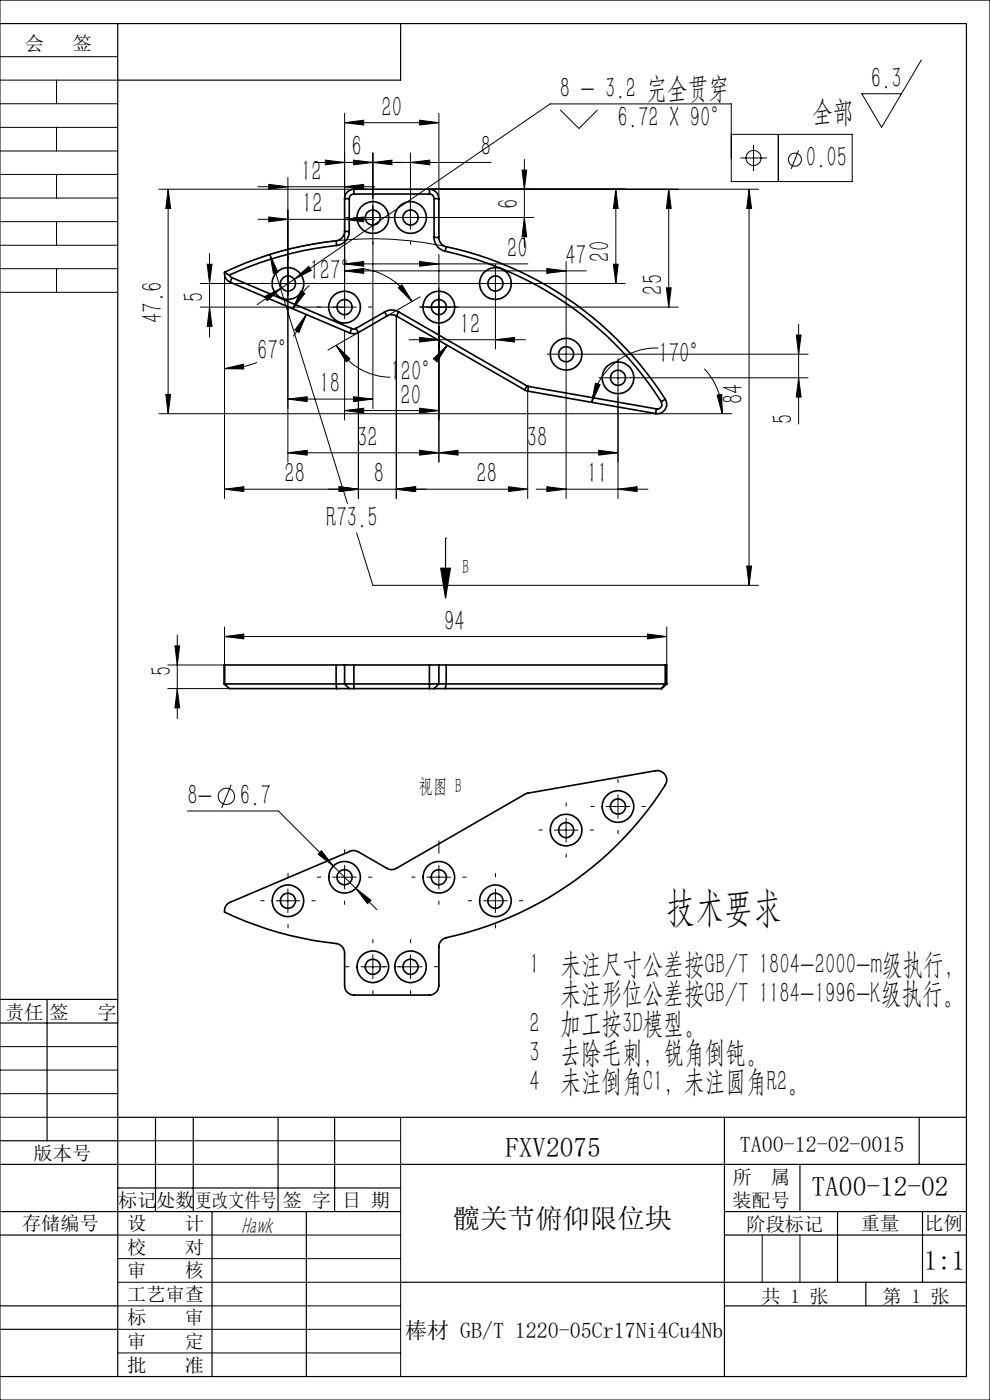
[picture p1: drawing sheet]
<svg xmlns="http://www.w3.org/2000/svg" width="210mm" height="297mm" viewBox="0 0 210 297" stroke-linecap="round" stroke-linejoin="round" font-family="sans-serif">
<g fill="none" stroke="#000" stroke-width=".35">
<path d="M47.6 57.7l1.1 .6M47.6 57.7a2 2 0 0 0 1.2 2.2M48.7 58.3l.5 .6M48.8 59.9l25.4 10.8M49.2 58.9l25.4 10.8M49.2 58.9l-.4 1M71.3 51.1a72.6 72.6 0 0 0-23.7 6.6M71.3 51.1l.1 1M71.4 52.1a73.6 73.6 0 0 0-22.7 6.2M73.1 49.1a2 2 0 0 1-1.8 2M73.1 42.2h1M73.1 49.1h1"/>
<path d="M73.1 42.2v6.9M74.1 49.1a2.97 2.97 0 0 1-2.7 3M74.1 42.2v6.9M75.1 41.2a.96 .96 0 0 0-1 1M75.1 40.1a1.99 1.99 0 0 0-2 2.1M75.1 41.2h16M75.1 40.1v1.1M75.1 40.1h16M91.1 41.2a.96 .96 0 0 1 1 1M91.1 40.1a2.05 2.05 0 0 1 2 2.1M91.1 40.1v1.1M92.1 50.4a2.96 2.96 0 0 0 2.3 2.9"/>
<path d="M92.1 42.2h1M92.1 42.2v8.2M92.1 50.4h1M93.1 50.4a1.97 1.97 0 0 0 1.6 1.9M93.1 42.2v8.2M94.4 53.3a72.6 72.6 0 0 1 45.9 31.9M94.7 52.3a73.5 73.5 0 0 1 46.4 32.4M94.7 52.3l-.3 1M74.6 69.7l-.4 1M75.5 69.7l-.4 .1-.5-.1M75.5 69.7l.5 .9M76 70.6a2.18 2.18 0 0 1-1.8 .1"/>
<path d="M81.6 66.2a2.87 2.87 0 0 1 3 0M81.6 66.2l-6.1 3.5M81.6 66.2l.5 .8M82.1 67a2.1 2.1 0 0 1 2 0M82.1 67l-6.1 3.6M84.1 67l27.2 15.7M84.6 66.2l27.2 15.7M84.6 66.2l-.5 .8M111.3 82.7l.6 .3M111.8 81.9l.3 .1M111.8 81.9l-.5 .8M111.9 83l27.2 4.7"/>
<path d="M112.1 82l-.2 1M112.1 82l27.1 4.7M139.2 86.7l-.1 1M140.3 85.2a.99 .99 0 0 1 0 1.1 .99 .99 0 0 1-1.1 .4M141.1 84.7a2 2 0 0 1 0 2.2 2 2 0 0 1-2 .8M141.1 84.7l-.8 .5M47.6 145.1l.4 .4M47.6 145.1h.1M47.6 145.1h23.7M47.6 141.1h23.7M47.6 145.1l1.1 1h22.7M47.6 141.1v4"/>
<path d="M71.3 145.1h1.8M71.3 141.1h1.8M71.3 141.1v4M71.3 145.1l.1 1M71.4 146.1h2.7M73.1 141.1h2M73.1 145.1h20M73.1 141.1v4M73.1 145.1l1 1M74.1 146.1h1M75.1 141.1v5M75.1 141.1h16"/>
<path d="M75.1 146.1h16M91.1 141.1h2M91.1 146.1h1M91.1 141.1v5M92.1 146.1h2.3M93.1 145.1h1.6M93.1 141.1h1.6M93.1 141.1v4M93.1 145.1l-1 1M94.4 146.1h45.9M94.7 145.1h46.4M94.7 141.1h46.4"/>
<path d="M94.7 141.1v4M94.7 145.1l-.3 1M141.1 145.1h.3M141.1 141.1h.3v4M141.1 141.1v4M141.1 145.1l-.8 1M141.4 145.1l-1.1 1M48.3 191.7l25.9-11.1a1.88 1.88 0 0 1 1.8 .1l6.1 3.5a1.87 1.87 0 0 0 2 0l27.7-15.9 27.3-4.8a2 2 0 0 1 2 .9 2 2 0 0 1 0 2.1 74.5 74.5 0 0 1-47.1 32.7l-.7 .7-.2 .7v8.5a2.05 2.05 0 0 1-2 2h-16a1.99 1.99 0 0 1-2-2v-7a2.07 2.07 0 0 0-1.8-1.9 72.6 72.6 0 0 1-23.7-6.7l.1-1z"/>
<circle cx="79.1" cy="46.2" r="1.6"/>
<circle cx="79.1" cy="46.2" r="3.4"/>
<circle cx="87.1" cy="46.2" r="1.6"/>
<circle cx="87.1" cy="46.2" r="3.4"/>
<circle cx="61.1" cy="60.2" r="1.6"/>
<circle cx="61.1" cy="60.2" r="3.4"/>
<circle cx="73.1" cy="65.1" r="3.4"/>
<circle cx="73.1" cy="65.2" r="1.59"/>
<circle cx="93.1" cy="65.1" r="3.4"/>
<circle cx="93.1" cy="65.2" r="1.59"/>
<circle cx="105.1" cy="60.2" r="1.6"/>
<circle cx="105.1" cy="60.2" r="3.4"/>
<circle cx="120.1" cy="75.2" r="1.6"/>
<circle cx="120.1" cy="75.2" r="3.4"/>
<circle cx="131.1" cy="80.2" r="1.6"/>
<circle cx="131.1" cy="80.2" r="3.4"/>
<circle cx="120.1" cy="176.1" r="3.3"/>
<circle cx="120.1" cy="176.1" r="1.6"/>
<circle cx="131.1" cy="171.1" r="1.6"/>
<circle cx="131.1" cy="171.1" r="3.3"/>
<circle cx="61.1" cy="191.1" r="1.59"/>
<circle cx="61.1" cy="191.1" r="3.3"/>
<circle cx="73.1" cy="186.1" r="1.59"/>
<circle cx="73.1" cy="186.1" r="3.4"/>
<circle cx="93.1" cy="186.1" r="1.59"/>
<circle cx="93.1" cy="186.1" r="3.4"/>
<circle cx="105.1" cy="191.1" r="1.59"/>
<circle cx="105.1" cy="191.1" r="3.3"/>
<circle cx="79.1" cy="205.1" r="1.6"/>
<circle cx="79.1" cy="205.1" r="3.3"/>
<circle cx="87.1" cy="205.1" r="1.6"/>
<circle cx="87.1" cy="205.1" r="3.3"/>
</g>
<g fill="none" stroke="#000" stroke-width=".21">
<path d="M0 12h25M0 17h25M0 0h210v297h-210zM12 17v5M195.4 12.7l-8.4 14.3-4.2-7.1h8.4M0 22h25M0 27h25M0 32h25M0 37h25M12 27v5M12 37v5M54.7 39.6h24.7"/>
<path d="M57 39.1l4.1 .5-4.1 .5zM61.1 37.6v60.4M66.7 34.5h37.5M69 34l4.1 .5-4.1 .5zM73.1 39.6l4.1-.5v1zM73.1 26l4.1-.5v1zM73.1 24v18.2M73.1 26h20M75 34l4.1 .5-4.1 .5zM79.1 34.5l4-.5v1zM79.1 32.5v9.5M87.1 34.5l4.1-.5v1z"/>
<path d="M87.1 32.5v16.1M89 25.5l4.1 .5-4.1 .5zM93.1 24v18.2M110.7 36.1h1l-.5 4zM111.2 33.8v18.7M118.9 23.3l3.9 4 4-4M155.1 22h-38.4l-54.3 37.3M155.1 21.9v16.6h25.7v-10h-25.7M157.1 33.5h5.6M159.8 30.7v5.6M165.1 28.5v10M169.4 31.9l-1.6 3.9"/>
<path d="M0 42h25M0 47h25M0 52h25M0 57h25M12 47v5M12 57v5M33.7 40.1h41.4M35.7 40.1l.5 4.1h-1zM35.7 40.1v47.7M44 56.1h1l-.6 4zM44.4 53.8v17.7M47.6 57.7v48.1"/>
<path d="M54.7 46.5h24.7M57 46l4.1 .5-4.1 .6zM57.3 54l1.6 3.7-.9 .3zM57.3 54l16.4 52.8M62.4 59.3l3.1-2.8 .5 .9zM62.4 59.3l-7.9 5.3M73.1 56l4.1-.5v1zM73.1 57.5l4.1-.5v1zM73.1 46.5l4.1-.5v1.1zM73.1 44.6v23.1M73.1 56h38.9M73.1 57.5h51.3"/>
<path d="M76.6 57a14 14 0 0 1 10.8 7M76.6 46.1h5M79.1 50.3v36.4M79.1 43.6v5M83.2 46.1h30M89 55.5l4.1 .5-4.1 .5zM91.1 40.1h69.8M93.1 54v7.1M94.7 52.3a73.5 73.5 0 0 0-39.3 2.3M105.1 57.6v5M111.2 46.1l.5 4.1h-1zM116 57l4.1 .5-4.1 .5z"/>
<path d="M120.1 55.5v15.5M130.1 56.1h1l-.5 4zM130.6 40.1l.5 4.1h-1zM130.6 40.1v20M141.9 40.1l.5 4.1h-1zM141.9 40.1v25.1M158.9 40.1l.5 4.1h-1zM158.9 40.1v84.1M0 62h25M42.5 65.2h33.1M42.5 60.1h90.1M44.4 65.2l.6 4h-1z"/>
<path d="M47.6 78.2l4-.9 .1 1zM54.5 76.9a18.6 18.6 0 0 1-6.9 1.3M56.1 62.9l3.7-1.8-3.1 2.7zM63.8 61.7l.9 .6-2.6 3.2zM65 66.7l-1.6 3.8-.9-.5zM65 66.7a18.1 18.1 0 0 1-2.8 4.7M65.7 60.6a13.9 13.9 0 0 0-3.6 4.9M69.6 74.3l6.4-3.7v35.2M71.3 73.2l2.9 2.9-.8 .7zM71.3 73.2a13.7 13.7 0 0 0 11.5 6.8M73.1 71v18.1M84.1 67v38.8"/>
<path d="M84.5 61.1l.8-.7 2.1 3.6zM86.7 72.1h24.7M89 71.6l4.1 .5-4.1 .5zM89.1 63l-7 4M90.6 65.2h5M91.9 76.1l3-2.9-2.2 3.6zM93.1 69.2v28.8M93.1 62.6v5.1M94.9 73.2l-1.2 1.8-.9 .9M97.2 65.2h46.7M105.1 72.1l4-.5v1zM105.1 64.2v9.9"/>
<path d="M117.6 75.1h5M120.1 79.3v26.5M120.1 72.6v5M124.2 75.1h47.2M131.1 77.6v5.1M139.7 73.8a14 14 0 0 0-14.2 11.6M141.4 61.1h1l-.5 4.1zM149.4 78.2a13.7 13.7 0 0 1 3.8 9.6M168.9 71.1h1l-.5 4zM169.4 68.8v21.2M35.2 83.7h1l-.5 4.1zM61.1 96.1l4.1-.6v1.1z"/>
<path d="M61.1 84.7l4.1-.5v1zM61.1 84.7h18M73.1 87.1l4.1-.5v1zM73.1 87.1h20M75 84.2l4.1 .5-4.1 .5zM89 86.6l4.1 .5-4.1 .5zM89 95.5l4.1 .6-4.1 .5zM93.1 96.1l4.1-.6v1.1zM111.9 83v22.8M126.3 81.3l1 .3-1.8 3.8zM127 95.5l4.1 .6-4.1 .5zM128.6 80.1h5"/>
<path d="M131.1 96.1h-70M131.1 84.2v21.6M135.2 80.1h36.2M152.1 83.8l1-.1 .1 4.1zM155.2 87.8h-121.5M169.4 80.1l.5 4.1h-1zM47.6 103.8l4.1-.5v1zM71.9 103.3l4.1 .5-4.1 .5zM75.6 113l3.5 11.2h81.8M84.1 103.8l4.1-.5v1zM107.8 103.3l4.1 .5-4.1 .5zM111.9 103.8h-64.3"/>
<path d="M113.7 103.8h23.7M116 103.3l4.1 .5-4.1 .5zM131.1 103.8l4-.5v1zM37.1 137h1l-.5 4.1zM37.6 134.7v17.7M47.6 135l4.1-.5v1zM47.6 133v8.1M47.6 135h93.8M137.3 134.5l4.1 .5-4.1 .5zM141.4 133v8.1M158.4 120.1h1l-.5 4.1zM35.6 141.1h12"/>
<path d="M35.6 146.1h13.1M37.6 146.1l.5 4.1h-1zM39.7 172h19.4l11.6 11.7M49 166.5l-2 4.9M117.6 176.1h5M120.1 173.6v5M128.6 171.1h5M131.1 168.6v5M58.6 191.1h5M61.1 188.6v5M68.2 180.5l2.5 3.2-3.2-2.5zM70.6 186.1h5"/>
<path d="M70.7 183.7l4.8 4.8M73.1 183.6v5M75.5 188.5l3.2 2.5-.7 .7zM75.5 188.5l4.4 4.5M90.6 186.1h5M93.1 183.6v5M102.6 191.1h5M105.1 188.6v5M76.6 205.1h5M79.1 202.6v5M84.6 205.1h5M87.1 202.6v5"/>
<path d="M0 227h25M0 222h25M0 237h25M0 232h25M85 237v55M25 242h60M25 247h60M25 272h60M25 277h60M25 267h60M25 262h60M161.7 262v10"/>
<path d="M169.7 262v10M25 282h60M25 287h60M153.7 292h.1"/>
<circle cx="159.9" cy="33.5" r="1.61"/>
<circle cx="168.6" cy="33.9" r="1.39"/>
<circle cx="48" cy="168.9" r="1.74"/>
</g>
<g fill="none" stroke="#000" stroke-width=".25">
<path d="M0 5h205v287h-205M25 5v287M85 5v12h-60M94.5 114.2h.1M94.5 114.2v12.7M93.5 120.5h2l-1 6.4zM0 212h25M0 217h25M10 212v30M25 237h180M33 237v20M41 237v20"/>
<path d="M59 237v20M71 237v20M153.7 237v55M195 237v10M0 247h25M0 242h25M0 257h85M25 252h60M45 257v35M65 257v35M85 247h120M153.7 257h51.3"/>
<path d="M169.7 247v10M177.7 257v15M195.7 257v15M0 262h25M0 277h25M85 272h120M153.7 262h51.3M153.7 277h51.3M183.7 272v5M0 282h25"/>
</g>
<g fill="none" stroke="#000" stroke-width=".21" stroke-dasharray="30.5 1.3 1.3 1.3" stroke-linecap="butt">
<path d="M61.1 55.1v-.7M74.1 46.1h-.8M76.6 46.1h-1.6M79.1 43.6v-1.6M79.1 48.6v1.6M79.1 41.1v-.7M79.1 51.1v.8M81.6 46.1h1.6M82.1 46.1h-.8M84.1 46.1h.8M87.1 41.1v-.7M87.1 51.1v.8"/>
<path d="M92.1 46.1h.8M105.1 57.6v-1.6M56.1 60.1h-.8M61.1 65.1v.8M66.1 60.1h.8M68.1 65.1h-.9M73.1 60.1v-.8M73.1 70.1v.9M78.1 65.1h.9M90.6 65.1h-1.6M93.1 62.6v-1.6M93.1 67.6v1.6"/>
<path d="M95.6 65.1h1.6M102.6 60.1h-1.6M105.1 62.6v1.6M107.6 60.1h1.6M117.6 75.1h-1.6M120.1 72.6v-1.6M120.1 77.6v1.6M122.6 75.1h1.6M131.1 77.6v-1.6M128.6 80.1h-1.6M131.1 82.6v1.6M133.6 80.1h1.6"/>
<path d="M115.1 176.1h-.9M120.1 171.1v-.9M125.1 176.1h.8M126.1 171.1h-.9M131.1 166.1v-.9M131.1 176.1v.8M136.1 171.1h.8M56.1 191.1h-.8M61.1 186.1v-.9M61.1 196.1v.8M66.1 191.1h.8M68.1 186.1h-.9"/>
<path d="M73.1 181.1v-.9M73.1 191.1v.8M78.1 186.1h.8M88.1 186.1h-.9M93.1 181.1v-2.8M93.1 191.1v.8M98.1 186.1h.8M100.1 191.1h-.8M105.1 186.1v-.9M105.1 196.1v.8M110.1 191.1h.8M120.1 181.1v.8"/>
<path d="M74.1 205.1h-.8M79.1 200.1v-.9M79.1 210.1v.8M82.1 205.1h-.9M84.1 205.1h.8M87.1 200.1v-.9M87.1 210.1v.8M92.1 205.1h.8"/>
</g>
<g fill="#000">
<path d="M93.5 120.5h2l-1 6.4z"/>
<path d="M89 25.5l4.1 .5-4.1 .5zM73.1 26l4.1-.5v1z"/>
<path d="M35.7 40.1l.5 4.1h-1zM35.2 83.7h1l-.5 4.1z"/>
<path d="M57.3 54l.7 4 .9-.3zM93.1 96.1l4.1-.6v1.1zM127 95.5l4.1 .6-4.1 .5zM71.3 73.2l2.9 2.9-.8 .7zM91.9 76.1l3-2.9-2.2 3.6zM71.9 103.3l4.1 .5-4.1 .5zM84.1 103.8l4.1-.5v1zM84.5 61.1l.8-.7 2.1 3.6zM63.8 61.7l.9 .6-2.6 3.2zM56.1 62.9l.6 .9 3.1-2.7zM62.4 59.3l3.6-1.9-.5-.9zM61.1 84.7l4.1-.5v1zM75 84.2l4.1 .5-4.1 .5zM73.1 56l4.1-.5v1zM89 55.5l4.1 .5-4.1 .5zM73.1 57.5l4.1-.5v1zM116 57l4.1 .5-4.1 .5zM73.1 87.1l4.1-.5v1zM89 86.6l4.1 .5-4.1 .5zM89 71.6l4.1 .5-4.1 .5zM105.1 72.1l4-.5v1z"/>
<path d="M111.2 46.1l.5 4.1h-1zM110.7 36.1h1l-.5 4zM169.4 80.1l.5 4.1h-1zM168.9 71.1h1l-.5 4zM44.4 65.2l.6 4h-1zM44 56.1h1l-.6 4z"/>
<path d="M158.9 40.1l.5 4.1h-1zM158.4 120.1h1l-.5 4.1zM130.6 40.1l.5 4.1h-1zM130.1 56.1h1l-.5 4zM141.9 40.1l.5 4.1h-1zM141.4 61.1h1l-.5 4.1z"/>
<path d="M47.6 78.2l4-.9 .1 1zM65 66.7l-1.6 3.8-.9-.5zM152.1 83.8l1-.1 .1 4.1zM126.3 81.3l1 .3-1.8 3.8zM47.6 103.8l4.1-.5v1zM71.9 103.3l4.1 .5-4.1 .5z"/>
<path d="M89 95.5l4.1 .6-4.1 .5zM61.1 96.1l4.1-.6v1.1zM107.8 103.3l4.1 .5-4.1 .5zM84.1 103.8l4.1-.5v1zM79.1 34.5l4-.5v1zM69 34l4.1 .5-4.1 .5zM131.1 103.8l4-.5v1zM116 103.3l4.1 .5-4.1 .5zM87.1 34.5l4.1-.5v1zM75 34l4.1 .5-4.1 .5zM73.1 46.5l4.1-.5v1.1zM57 46l4.1 .5-4.1 .6zM73.1 39.6l4.1-.5v1zM57 39.1l4.1 .5-4.1 .5zM137.3 134.5l4.1 .5-4.1 .5zM47.6 135l4.1-.5v1z"/>
<path d="M37.1 137h1l-.5 4.1zM37.6 146.1l.5 4.1h-1z"/>
<path d="M75.5 188.5l2.5 3.2 .7-.7zM68.2 180.5l-.7 .7 3.2 2.5z"/>
</g>
<text font-size="8.8" x="141.4" y="195.4">技术要求</text>
<g font-size="6.3">
<text x="118.7" y="20.8">8 - 3.2 完全贯穿</text>
<text x="184.7" y="18.6">6.3</text>
<text x="80.9" y="24.8">20</text>
<text x="131" y="27">6.72 X 90°</text>
<text x="172.3" y="25.8">全部</text>
<text x="74.6" y="33.2">6</text>
<text x="102" y="33.2">8</text>
<text x="170.9" y="35.3">0.05</text>
<text x="63.9" y="38.4">12</text>
<text x="64.1" y="45.3">12</text>
<text x="110" y="44.2" transform="rotate(-90 110 44.2)">6</text>
<text x="65.7" y="59.3">127°</text>
<text x="107.6" y="54.7">20</text>
<text x="120" y="56.2">47</text>
<text x="129.4" y="55.5" transform="rotate(-90 129.4 55.5)">20</text>
<text x="43.2" y="64.1" transform="rotate(-90 43.2 64.1)">5</text>
<text x="140.6" y="62.5" transform="rotate(-90 140.6 62.5)">25</text>
<text x="34.5" y="68.6" transform="rotate(-90 34.5 68.6)">47.6</text>
<text x="97.6" y="70.8">12</text>
<text x="54.5" y="76.3">67°</text>
<text x="139.7" y="77">170°</text>
<text x="67.8" y="83.4">18</text>
<text x="82.8" y="80.8">120°</text>
<text x="84.9" y="85.9">20</text>
<text x="157.7" y="85.7" transform="rotate(-90 157.7 85.7)">84</text>
<text x="168.2" y="89.9" transform="rotate(-90 168.2 89.9)">5</text>
<text x="75.7" y="94.8">32</text>
<text x="111.8" y="94.8">38</text>
<text x="60.3" y="102.5">28</text>
<text x="79.3" y="102.5">8</text>
<text x="101.1" y="102.5">28</text>
<text x="124.6" y="102.5">11</text>
<text x="69.2" y="111.8">R73.5</text>
<text x="94.2" y="133.8">94</text>
<text x="36.4" y="143.5" transform="rotate(-90 36.4 143.5)">5</text>
<text x="39.8" y="170.8">8-</text>
<text x="50.9" y="170.8">6.7</text>
<text x="112.3" y="206.6">1 未注尺寸公差按GB/T 1804-2000-m级执行，</text>
<text x="118.9" y="212.8">未注形位公差按GB/T 1184-1996-K级执行。</text>
<text x="112.3" y="219.1">2 加工按3D模型。</text>
<text x="112.3" y="225.3">3 去除毛刺，锐角倒钝。</text>
<text x="112.3" y="231.5">4 未注倒角C1，未注圆角R2。</text>
</g>
<g font-size="5.8">
<text x="107.1" y="245.4">FXV2075</text>
<text x="172.1" y="253.7">TA00-12-02</text>
<text x="96.1" y="260.6">髋关节俯仰限位块</text>
<text x="196" y="269.4">1:1</text>
</g>
<text font-size="5.1" x="51.1" y="261.7">Hawk</text>
<g font-size="4.7">
<text x="157" y="244.5">TA00-12-02-0015</text>
<text x="86" y="283.9">棒材 GB/T 1220-05Cr17Ni4Cu4Nb</text>
</g>
<g font-size="4.4">
<text x="98" y="121.8">B</text>
<text x="88.8" y="168.2">视图 B</text>
</g>
<g font-size="4.1">
<text x="5.3" y="10.6">会</text>
<text x="15.4" y="10.6">签</text>
<text x="1.1" y="216.1">责任</text>
<text x="10.5" y="216.1">签</text>
<text x="20.7" y="216.1">字</text>
<text x="7.1" y="246.1">版本号</text>
<text x="155.4" y="251.1">所</text>
<text x="163.5" y="251.1">属</text>
<text x="25.1" y="256.1">标记</text>
<text x="33.1" y="256.1">处数</text>
<text x="41.5" y="256.1">更改文件号</text>
<text x="60" y="256.1">签 字</text>
<text x="72.6" y="256.1">日 期</text>
<text x="155.4" y="256.1">装配号</text>
<text x="4.7" y="260.9">存储编号</text>
<text x="27" y="260.9">设</text>
<text x="39.2" y="260.9">计</text>
<text x="158.4" y="261.1">阶段标记</text>
<text x="182.6" y="261">重量</text>
<text x="196.1" y="260.9">比例</text>
<text x="27" y="266.1">校</text>
<text x="39.2" y="266.1">对</text>
<text x="27" y="270.9">审</text>
<text x="39.2" y="270.9">核</text>
<text x="27" y="276">工艺审查</text>
<text x="27" y="280.9">标</text>
<text x="39.2" y="280.9">审</text>
<text x="161.6" y="276.4">共 1 张</text>
<text x="187.2" y="276.4">第 1 张</text>
<text x="27" y="286">审</text>
<text x="39.2" y="286">定</text>
<text x="27" y="291">批</text>
<text x="39.2" y="291">准</text>
</g>
</svg>
